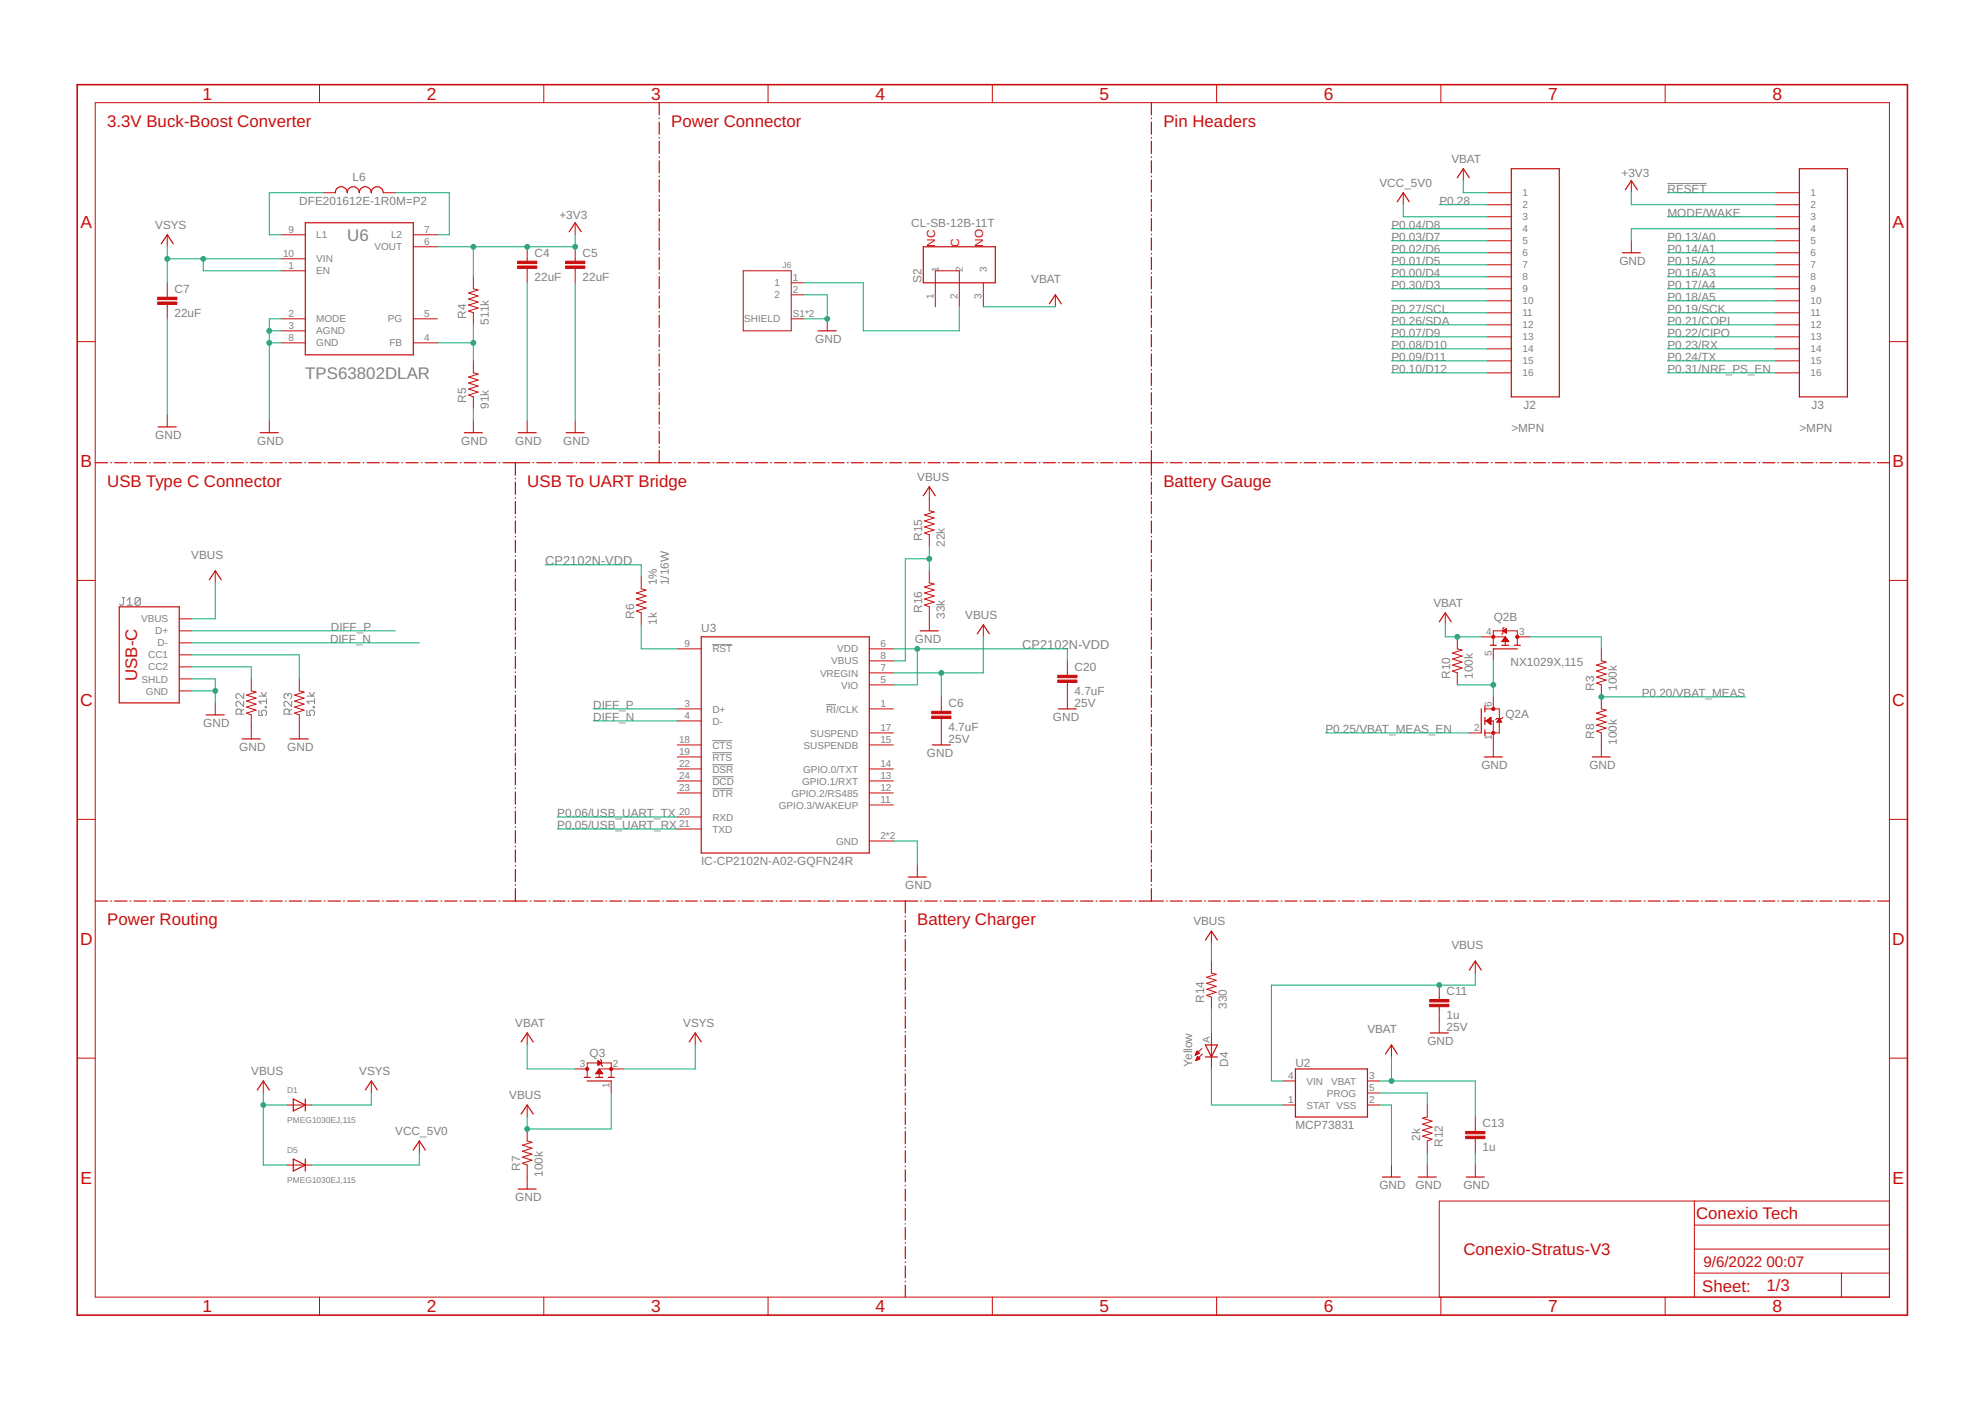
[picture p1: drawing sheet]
<svg xmlns="http://www.w3.org/2000/svg" width="210mm" height="148mm" viewBox="0 0 210 148" stroke-linecap="round" stroke-linejoin="round" font-family="sans-serif">
<g fill="none" stroke="#808080" stroke-width=".11">
<path d="M176.4 19.4h4.2M12.9 63.2h.3M13.1 63.2v.7l-.2 .1h-.1l-.1-.1M13.5 64h.5M13.5 63.5l.2-.3v.8M14.8 63.3v.6l-.1 .1h-.3l-.1-.1M14.8 63.3l-.1-.1h-.3l-.1 .1v.6M14.8 63.3l-.5 .6M25.5 75.5v-.4l-.1-.1h-.3l-.1 .1v.4h.8M25.8 74.2v.5l-.6-.5-.2 .1v.3l.1 .1M25.8 73.3v.6l-.6-.6h-.1l-.1 .2v.3l.1 .1M25.8 75l-.3 .2"/>
<path d="M27.4 75.1v.6h.4l-.2-.3v-.2l.2-.1h.3l.1 .1v.3l-.1 .2M27.4 73.6h.8M27.6 73.2l.3 .4 .3-.4M28.1 74.7h.1v.1h-.1zM28.2 73.9v.5M28.2 74.2h-.8l.2 .2M30.5 73.5l-.2-.2h-.1l-.1 .2v.3l.1 .1M30.5 73.5l.1-.2h.1l.2 .2v.3l-.2 .1M30.5 73.5v.1M30.6 75.5v-.4l-.1-.1h-.3l-.1 .1v.4h.8M30.9 74.2v.5l-.6-.5-.2 .1v.3l.1 .1M30.9 75l-.3 .2"/>
<path d="M32.5 75.1v.6h.4l-.2-.3v-.2l.2-.1h.2l.2 .1v.3l-.2 .2M32.5 73.6h.8M32.7 73.2l.3 .4 .3-.4M33.1 74.7h.2v.1h-.2zM33.3 74.2h-.8l.2 .2M33.3 73.9v.5M75.4 78.3h2.1M75.4 68.2h2.1M75.4 79.6h2M87.4 74.5h1.1M75.4 82.1h2.2M75.4 80.9h2.2"/>
<path d="M75.4 83.4h2.1"/>
</g>
<g fill="none" stroke="#c90d0c" stroke-width=".13">
<path d="M69.7 10.9v1.2M69.7 12.5v.1M69.7 12.9v1.3M69.7 14.5v.1M69.7 14.9v1.3M69.7 16.6v.1M69.7 17v1.3M69.7 18.6v.1M69.7 19v1.3M121.8 10.9v1.2M121.8 12.5v.1M121.8 12.9v1.3"/>
<path d="M121.8 14.5v.1M121.8 14.9v1.3M121.8 16.6v.1M121.8 17v1.3M121.8 18.6v.1M121.8 19v1.3M154.2 18.8l.6-1 .6 1M159.9 17.8h5.1v24.2h-5.1zM190.4 17.8h5.1v24.2h-5.1zM17.1 25.8l.6-1 .6 1M32.3 23.6h11.4v13.9h-11.4zM35.5 20.4a.63 .63 0 0 1 .6-.7 .63 .63 0 0 1 .6 .7 .63 .63 0 0 1 .7-.7 .63 .63 0 0 1 .6 .7 .63 .63 0 0 1 .7-.7 .63 .63 0 0 1 .6 .7 .63 .63 0 0 1 .6-.7 .63 .63 0 0 1 .7 .7"/>
<path d="M60.2 24.5l.7-.9 .6 .9M69.7 20.7h.1M69.7 21.1v1.3M69.7 22.7v.1M69.7 23.1v1.3M69.7 24.8h.1M69.7 25.2v1.3M69.7 26.8v.1M69.7 27.2v1.3M69.7 28.9h.1M69.7 29.3v1.2M69.7 30.9v.1"/>
<path d="M69.7 31.3v1.3M69.7 32.9v.1M69.7 33.3v1.3M69.7 35v.1M69.7 35.4v1.3M69.7 37v.1M69.7 37.4v1.3M69.7 39.1h.1M69.7 39.5v1.3M86.6 35h1.9M97.7 26.1h7.6v3.8h-7.6zM111 32.1l.7-.9 .6 .9"/>
<path d="M121.8 20.7h.1M121.8 21.1v1.3M121.8 22.7v.1M121.8 23.1v1.3M121.8 24.8h.1M121.8 25.2v1.3M121.8 26.8v.1M121.8 27.2v1.3M121.8 28.9h.1M121.8 29.3v1.2M121.8 30.9v.1M121.8 31.3v1.3"/>
<path d="M121.8 32.9v.1M121.8 33.3v1.3M121.8 35v.1M121.8 35.4v1.3M121.8 37v.1M121.8 37.4v1.3M121.8 39.1h.1M121.8 39.5v1.3M147.8 21.3l.7-.9 .6 .9M171.6 26.7h1.9M172 20.1l.6-1 .6 1M10.1 48.9h1.3"/>
<path d="M11.7 48.9h.1M12.1 48.9h1.3M13.8 48.9h.1M14.2 48.9h1.3M15.8 48.9h.1M16.2 48.9h1.3M16.7 45.1h1.9M17.9 48.9h.1M18.3 48.9h1.3M19.9 48.9h.1M20.3 48.9h1.4M22 48.9h.1"/>
<path d="M22.4 48.9h1.3M24 48.9h.1M24.4 48.9h1.4M26.1 48.9h.1M26.5 48.9h1.3M27.5 45.8h1.9M28.2 48.9h.1M28.6 48.9h1.3M30.2 48.9h.1M30.6 48.9h1.3M32.3 48.9h.1M32.7 48.9h1.3"/>
<path d="M34.3 48.9h.1M34.7 48.9h1.3M36.4 48.9h.1M36.8 48.9h1.3M38.4 48.9h.1M38.8 48.9h1.3M40.5 48.9h.1M40.9 48.9h1.3M42.5 48.9h.1M42.9 48.9h1.3M44.6 48.9h.1M45 48.9h1.3"/>
<path d="M46.7 48.9h.1M47.1 48.9h1.2M48.7 48.9h.1M49.1 48.9h1.3M49.1 45.8h1.9M50.8 48.9h.1M51.2 48.9h1.3M52.8 48.9h.1M53.2 48.9h2.8M54.5 48.9v1.3M54.5 50.6v.1M54.5 51v1.3"/>
<path d="M54.5 52.6v.1M54.5 53v1.3M54.5 54.7h.1M54.5 55.1v1.3M54.5 56.7v.1M54.5 57.1v1.3M54.5 58.8h.1M54.5 59.2v1.3M54.8 45.8h1.9M56.4 48.9h.1M56.8 48.9h1.5M58.7 48.9h.1"/>
<path d="M59.1 48.9h1.5M59.9 45.8h1.9M61 48.9h.1M61.4 48.9h1.5M63.2 48.9h.1M63.6 48.9h1.6M65.5 48.9h.1M65.9 48.9h1.6M67.8 48.9h.1M68.2 48.9h2.8M69.7 41.1v.1M69.7 41.5v1.3"/>
<path d="M69.7 43.2h.1M69.7 43.6v1.3M69.7 45.2v.1M69.7 45.6v1.3M69.7 47.2v.1M69.7 47.6v1.3M71.4 48.9h.1M71.8 48.9h1.3M73.4 48.9h.1M73.8 48.9h1.3M75.4 48.9h.1M75.8 48.9h1.3"/>
<path d="M77.5 48.9h.1M77.9 48.9h1.3M79.5 48.9h.1M79.9 48.9h1.3M81.5 48.9h.1M81.9 48.9h1.3M83.6 48.9h.1M84 48.9h1.3M85.6 48.9h.1M86 48.9h1.3M87.6 48.9h.1M88 48.9h1.3"/>
<path d="M89.7 48.9h.1M90.1 48.9h1.2M91.7 48.9h.1M92.1 48.9h1.3M93.7 48.9h.1M94.1 48.9h1.3M95.8 48.9h.1M96.2 48.9h1.2M97.7 52.4l.6-.9 .7 .9M97.8 48.9h.1M98.2 48.9h1.3M99.8 48.9h.1"/>
<path d="M100.2 48.9h1.3M101.8 48.9h.1M102.3 48.9h1.2M103.9 48.9h.1M104.3 48.9h1.3M105.9 48.9h.1M106.3 48.9h1.3M107.9 48.9h.1M108.4 48.9h1.2M110 48.9h.1M110.4 48.9h1.3M112 48.9h.1"/>
<path d="M112.4 48.9h1.3M114 48.9h.1M114.4 48.9h1.3M116.1 48.9h.1M116.5 48.9h1.3M118.1 48.9h.1M118.5 48.9h1.3M120.1 48.9h.1M120.5 48.9h2.6M121.8 41.1v.1M121.8 41.5v1.3M121.8 43.2h.1"/>
<path d="M121.8 43.6v1.3M121.8 45.2v.1M121.8 45.6v1.3M121.8 47.2v.1M121.8 47.6v2.6M121.8 50.6v.1M121.8 51v1.3M121.8 52.6v.1M121.8 53v1.3M121.8 54.7h.1M121.8 55.1v1.3M121.8 56.7v.1"/>
<path d="M121.8 57.1v1.3M121.8 58.8h.1M121.8 59.2v1.3M123.4 48.9h.1M123.8 48.9h1.3M125.5 48.9h.1M125.9 48.9h1.2M127.5 48.9h.1M127.9 48.9h1.2M129.5 48.9h.1M129.9 48.9h1.3M131.5 48.9h.1"/>
<path d="M131.9 48.9h1.3M133.5 48.9h.1M133.9 48.9h1.3M135.6 48.9h.1M136 48.9h1.2M137.6 48.9h.1M138 48.9h1.3M139.6 48.9h.1M140 48.9h1.3M141.6 48.9h.1M142 48.9h1.3M143.6 48.9h.1"/>
<path d="M144 48.9h1.3M145.7 48.9h.1M146.1 48.9h1.2M147.7 48.9h.1M148.1 48.9h1.3M149.7 48.9h.1M150.1 48.9h1.3M151.7 48.9h.1M152.1 48.9h1.3M153.8 48.9h.1M154.2 48.9h1.2M155.8 48.9h.1"/>
<path d="M156.2 48.9h1.2M157.8 48.9h.1M158.2 48.9h1.3M159.8 48.9h.1M160.2 48.9h1.3M161.8 48.9h.1M162.2 48.9h1.3M163.9 48.9h.1M164.3 48.9h1.2M165.9 48.9h.1M166.3 48.9h1.3M167.9 48.9h.1"/>
<path d="M168.3 48.9h1.3M169.9 48.9h.1M170.3 48.9h1.3M171.9 48.9h.1M172.3 48.9h1.3M174 48.9h.1M174.4 48.9h1.2M176 48.9h.1M176.4 48.9h1.3M178 48.9h.1M178.4 48.9h1.3M180 48.9h.1"/>
<path d="M180.4 48.9h1.3M182.1 48.9h.1M182.5 48.9h1.2M184.1 48.9h.1M184.5 48.9h1.2M186.1 48.9h.1M186.5 48.9h1.3M188.1 48.9h.1M188.5 48.9h1.3M190.1 48.9h.1M190.5 48.9h1.3M192.2 48.9h.1"/>
<path d="M192.6 48.9h1.2M194.2 48.9h.1M194.6 48.9h1.3M196.2 48.9h.1M196.6 48.9h1.3M198.2 48.9h.1M198.6 48.9h1.3M12.6 64.2h6.4v10.1h-6.4zM21.8 75.6h1.9M22.1 61.3l.7-.9 .6 .9M25.6 78.1h1.9M30.7 78.1h1.9"/>
<path d="M54.5 60.8v.1M54.5 61.2v1.3M54.5 62.9h.1M54.5 63.3v1.3M54.5 64.9v.1M54.5 65.3v1.3M54.5 67h.1M54.5 67.4v1.3M54.5 69v.1M54.5 69.4v1.3M54.5 71.1h.1M54.5 71.5v1.3"/>
<path d="M54.5 73.1v.1M54.5 73.5v1.3M54.5 75.2h.1M54.5 75.6v1.3M54.5 77.2v.1M54.5 77.6v1.3M54.5 79.2v.1M54.5 79.7v1.3M74.2 67.4h17.8v22.8h-17.8zM97.4 66.7h1.9M98.6 78.8h1.9M103.4 67l.6-.9 .7 .9"/>
<path d="M112 75h1.9M121.8 60.8v.1M121.8 61.2v1.3M121.8 62.9h.1M121.8 63.3v1.3M121.8 64.9v.1M121.8 65.3v1.3M121.8 67h.1M121.8 67.4v1.3M121.8 69v.1M121.8 69.4v1.3M121.8 71.1h.1"/>
<path d="M121.8 71.5v1.3M121.8 73.1v.1M121.8 73.5v1.3M121.8 75.2h.1M121.8 75.6v1.3M121.8 77.2v.1M121.8 77.6v1.3M121.8 79.2v.1M121.8 79.7v1.3M152.3 65.8l.6-1 .6 1M156.7 75v2.5M157.1 74.7v.6"/>
<path d="M157.1 75.9v.7M157.1 77.2v.6M157.7 68.2h.6M158 68.6h2.5M158.9 68.2h.7M160.2 68.2h.6M10.1 95.3h1.3M11.7 95.3h.1M12.1 95.3h1.3M13.8 95.3h.1M14.2 95.3h1.3M15.8 95.3h.1"/>
<path d="M16.2 95.3h1.3M17.9 95.3h.1M18.3 95.3h1.3M19.9 95.3h.1M20.3 95.3h1.4M22 95.3h.1M22.4 95.3h1.3M24 95.3h.1M24.4 95.3h1.4M26.1 95.3h.1M26.5 95.3h1.3M28.2 95.3h.1"/>
<path d="M28.6 95.3h1.3M30.2 95.3h.1M30.6 95.3h1.3M32.3 95.3h.1M32.7 95.3h1.3M34.3 95.3h.1M34.7 95.3h1.3M36.4 95.3h.1M36.8 95.3h1.3M38.4 95.3h.1M38.8 95.3h1.3M40.5 95.3h.1"/>
<path d="M40.9 95.3h1.3M42.5 95.3h.1M42.9 95.3h1.3M44.6 95.3h.1M45 95.3h1.3M46.7 95.3h.1M47.1 95.3h1.2M48.7 95.3h.1M49.1 95.3h1.3M50.8 95.3h.1M51.2 95.3h1.3M52.8 95.3h.1"/>
<path d="M53.2 95.3h2.6M54.5 81.3v.1M54.5 81.7v1.3M54.5 83.4h.1M54.5 83.8v1.2M54.5 85.4h.1M54.5 85.8v1.3M54.5 87.4v.1M54.5 87.8v1.4M54.5 89.5v.1M54.5 89.9v1.3M54.5 91.5v.1"/>
<path d="M54.5 91.9v1.3M54.5 93.6h.1M54.5 94v1.3M56.1 95.3h.1M56.5 95.3h1.3M58.1 95.3h.1M58.5 95.3h1.3M60.1 95.3h.1M60.5 95.3h1.3M62.1 95.3h.1M62.5 95.3h1.3M64.1 95.3h.1"/>
<path d="M64.5 95.3h1.3M66.1 95.3h.1M66.5 95.3h1.3M68.1 95.3h.1M68.5 95.3h1.3M70.1 95.3h.1M70.5 95.3h1.3M72.1 95.3h.1M72.5 95.3h1.3M74.1 95.3h.1M74.5 95.3h1.3M76.1 95.3h.1"/>
<path d="M76.5 95.3h1.3M78.1 95.3h.1M78.5 95.3h1.3M80.1 95.3h.1M80.5 95.3h1.3M82.1 95.3h.1M82.5 95.3h1.3M84.1 95.3h.1M84.5 95.3h1.3M86.1 95.3h.1M86.5 95.3h1.3M88.1 95.3h.1"/>
<path d="M88.5 95.3h1.3M90.1 95.3h.1M90.5 95.3h1.3M92.1 95.3h.1M92.5 95.3h1.3M94.1 95.3h.1M94.5 95.3h2.6M95.8 95.3v1.3M95.8 96.9v.1M95.8 97.3v1.3M95.8 98.9v.1M95.8 99.4v1.2"/>
<path d="M96.1 92.8h1.9M97.4 95.3h.1M97.8 95.3h1.3M99.5 95.3h.1M99.9 95.3h1.3M101.6 95.3h.1M102 95.3h1.3M103.6 95.3h.1M104 95.3h1.3M105.7 95.3h.1M106.1 95.3h1.3M107.7 95.3h.1"/>
<path d="M108.1 95.3h1.4M109.8 95.3h.1M110.2 95.3h1.3M111.8 95.3h.1M112.3 95.3h1.3M113.9 95.3h.1M114.3 95.3h1.3M116 95.3h.1M116.4 95.3h1.3M118 95.3h.1M118.4 95.3h1.3M120.1 95.3h.1"/>
<path d="M120.5 95.3h2.6M121.8 81.3v.1M121.8 81.7v1.3M121.8 83.4h.1M121.8 83.8v1.2M121.8 85.4h.1M121.8 85.8v1.3M121.8 87.4v.1M121.8 87.8v1.4M121.8 89.5v.1M121.8 89.9v1.3M121.8 91.5v.1"/>
<path d="M121.8 91.9v1.3M121.8 93.6h.1M121.8 94v1.3M123.4 95.3h.1M123.8 95.3h1.3M125.5 95.3h.1M125.9 95.3h1.2M127.5 95.3h.1M127.5 99.4l.7-.9 .6 .9M127.9 95.3h1.2M129.5 95.3h.1M129.9 95.3h1.3"/>
<path d="M131.5 95.3h.1M131.9 95.3h1.3M133.5 95.3h.1M133.9 95.3h1.3M135.6 95.3h.1M136 95.3h1.2M137.6 95.3h.1M138 95.3h1.3M139.6 95.3h.1M140 95.3h1.3M141.6 95.3h.1M142 95.3h1.3"/>
<path d="M143.6 95.3h.1M144 95.3h1.3M145.7 95.3h.1M146.1 95.3h1.2M147.7 95.3h.1M148.1 95.3h1.3M149.7 95.3h.1M150.1 95.3h1.3M151.7 95.3h.1M152.1 95.3h1.3M153.8 95.3h.1M154.2 95.3h1.2"/>
<path d="M155.8 95.3h.1M156.2 95.3h1.2M157 80.1h1.9M157.8 95.3h.1M158.2 95.3h1.3M159.8 95.3h.1M160.2 95.3h1.3M161.8 95.3h.1M162.2 95.3h1.3M163.9 95.3h.1M164.3 95.3h1.2M165.9 95.3h.1"/>
<path d="M166.3 95.3h1.3M167.9 95.3h.1M168.3 95.3h1.3M168.5 80.1h1.9M169.9 95.3h.1M170.3 95.3h1.3M171.9 95.3h.1M172.3 95.3h1.3M174 95.3h.1M174.4 95.3h1.2M176 95.3h.1M176.4 95.3h1.3"/>
<path d="M178 95.3h.1M178.4 95.3h1.3M180 95.3h.1M180.4 95.3h1.3M182.1 95.3h.1M182.5 95.3h1.2M184.1 95.3h.1M184.5 95.3h1.2M186.1 95.3h.1M186.5 95.3h1.3M188.1 95.3h.1M188.5 95.3h1.3"/>
<path d="M190.1 95.3h.1M190.5 95.3h1.3M192.2 95.3h.1M192.6 95.3h1.2M194.2 95.3h.1M194.6 95.3h1.3M196.2 95.3h.1M196.6 95.3h1.3M198.2 95.3h.1M198.6 95.3h1.3M27.2 115.3l.7-1 .6 1M31 116.2l1.3 .7-1.3 .6z"/>
<path d="M32.3 116.2v1.3M38.7 115.3l.6-1 .6 1M55.1 110.2l.7-1 .6 1M55.1 117.8l.7-.9 .6 .9M61.8 113.9h.6M62.1 114.3h2.6M63 113.9h.8M64.3 113.9h.7M72.9 110.2l.7-1 .6 1M95.8 101h.1M95.8 101.4v1.3M95.8 103v.1"/>
<path d="M95.8 103.4v1.3M95.8 105v.1M95.8 105.4v1.3M95.8 107.1h.1M95.8 107.5v1.3M95.8 109.1v.1M95.8 109.5v1.3M95.8 111.1v.1M95.8 111.5v1.3M95.8 113.2h.1M95.8 113.6v1.3M95.8 115.2v.1"/>
<path d="M95.8 115.6v1.3M95.8 117.2v.1M95.8 117.6v1.3M95.8 119.3h.1M95.8 119.7v1.2M127.5 110.5h1.3l-.6 1.3zM127.5 111.8h1.3M137.1 113.1h7.6v5h-7.6zM146.6 111.5l.6-1 .6 1M151.3 109.2h1.9M155.4 102.6l.7-1 .6 1M31 122.6l1.3 .6-1.3 .6z"/>
<path d="M32.3 122.6v1.2M43.7 121.6l.7-.9 .6 .9M54.8 125.8h1.9M95.8 121.3h.1M95.8 121.7v1.3M95.8 123.3v.1M95.8 123.7v1.3M95.8 125.3v.1M95.8 125.8v1.2M95.8 127.4h.1M95.8 127.8v1.3M95.8 129.4v.1"/>
<path d="M95.8 129.8v1.3M95.8 131.4v.1M95.8 131.8v1.3M95.8 133.5h.1M95.8 133.9v1.2M95.8 135.5v.1M95.8 135.9v1.3M146.3 124.5h1.8M150.1 124.5h1.9M155.1 124.5h1.9"/>
</g>
<g fill="none" stroke="#c90d0c" stroke-width=".11">
<path d="M10.1 10.9h189.8v126.3h-189.8zM33.8 9v1.9M57.5 9v1.9M81.3 9v1.9M105 9v1.9M128.7 9v1.9M152.4 9v1.9M154.8 17.8v1.3M172.6 19.1v1.3M176.2 9v1.9M8.2 36.1h1.9M17.7 24.8v1.3"/>
<path d="M17.7 29.9v1.5M17.7 32.2v1.5M29.8 28.6h2.5M29.8 35h2.5M29.8 33.7h2.5M29.8 27.4h2.5M29.8 36.3h2.5M29.8 24.8h2.5M34.2 20.4h1.3M40.6 20.4h1.2M43.7 33.7h2.6M43.7 36.3h2.6"/>
<path d="M43.7 24.8h2.6M43.7 26.1h2.6M50.1 29.3v1.2l.5 .2-1 .3 1 .3-1 .3 1 .3-1 .4 1 .3-1 .3 .5 .2v1.3M50.1 38.2v1.2l.5 .2-1 .3 1 .3-1 .3 1 .3-1 .3 1 .4-1 .3 .5 .2v1.2M55.8 26.1v1.5M55.8 28.4v1.5M60.9 23.6v1.2M60.9 26.1v1.5M60.9 28.4v1.5M78.6 28.6h5.1v6.4h-5.1zM83.7 29.9h1.3M83.7 31.2h1.3"/>
<path d="M83.7 33.7h1.3M87.5 33.7v1.3M99 32.4v-3.8h2.5v3.8M104 29.9v2.5M111.7 31.2v1.2M148.5 20.4v1.3M157.4 20.4h2.5M157.4 21.7h2.5M157.4 22.9h2.5M157.4 24.2h2.5M157.4 25.5h2.5M157.4 26.7h2.5"/>
<path d="M157.4 28h2.5M157.4 29.3h2.5M157.4 30.5h2.5M157.4 31.8h2.5M157.4 33.1h2.5M157.4 34.4h2.5M157.4 35.6h2.5M157.4 36.9h2.5M157.4 38.2h2.5M157.4 39.4h2.5M172.6 25.5v1.2M187.8 20.4h2.6"/>
<path d="M187.8 21.7h2.6M187.8 22.9h2.6M187.8 24.2h2.6M187.8 25.5h2.6M187.8 26.7h2.6M187.8 28h2.6M187.8 29.3h2.6M187.8 30.5h2.6M187.8 31.8h2.6M187.8 33.1h2.6M187.8 34.4h2.6M187.8 35.6h2.6"/>
<path d="M187.8 36.9h2.6M187.8 38.2h2.6M187.8 39.4h2.6M199.9 36.1h1.9M17.7 43.9v1.2M28.5 44.5v1.3M50.1 44.5v1.3M55.8 44.5v1.3M60.9 44.5v1.3M98.3 51.5v2.5l.5 .1-1 .4 1 .3-1 .3 1 .3-1 .3 1 .3-1 .4 .5 .2v1.2M8.2 61.4h1.9M19 66.7h1.2"/>
<path d="M19 73.1h1.2M19 65.4h1.2M19 69.3h1.2M19 68h1.2M19 70.5h1.2M19 71.8h1.2M22.8 60.4v1.2M22.8 74.3v1.3M26.6 71.8v1.3l.5 .1-1 .3 1 .3-1 .3 1 .4-1 .3 1 .3-1 .3 .5 .2v2.5M31.7 71.8v1.3l.5 .1-1 .3 1 .3-1 .3 1 .4-1 .3 1 .3-1 .3 .5 .2v2.5M67.8 61v1.3l.5 .1-1 .3 1 .3-1 .4 1 .3-1 .3 1 .3-1 .3 .5 .2v1.3M71.6 76.2h2.6"/>
<path d="M71.6 75h2.6M71.6 78.8h2.6M71.6 68.6h2.6M92 77.5h2.5M92 75h2.5M92 78.8h2.5M92 69.9h2.5M92 71.2h2.5M92 68.6h2.5M92 72.4h2.5M98.3 60.4v1.2l.5 .2-1 .3 1 .3-1 .3 1 .3-1 .4 1 .3-1 .3 .5 .2v2.5M99.6 73.7v1.5"/>
<path d="M99.6 76v2.8M104 66.1v1.3M112.9 69.9v1.5M112.9 72.2v2.8M152.9 64.8v1.3M154.2 67.4v1.2l.5 .1-1 .4 1 .3-1 .3 1 .3-1 .3 1 .4-1 .3 .5 .2v1.2M155.4 77.5h1.3M156.7 67.4h2.6M157.1 76.2h.9v3.9M157.1 75h1.5v2.5h-1.5M157.3 76.3h.4M157.3 76.2h.4"/>
<path d="M157.4 76.3h.3M157.4 76.1h.3M157.4 76.4h.3M157.5 76.1h.2M157.5 76.5h.2M157.6 76h.1M157.6 76.5h.1M157.6 75.9h.1M157.7 76.6h.1M157.7 75.9h.1M157.7 75.9l-.5 .3 .5 .4M157.7 75.9v.7"/>
<path d="M158 68.2v-1.5h2.5v1.5M158 68.6v1.3M158 73.7v1.3M158.4 76.3h.5M158.5 76.3h.3M158.5 76.2h.3M158.5 76.2h.2M158.5 76.1h.2M158.6 76.1h.1M158.6 76l.3 .4h-.5zM158.6 76h.1M158.9 67.8h.7"/>
<path d="M159 67.7h.6M159 75.9l-.1 .1h-.5l-.2 .1M159 66.7l.4-.2v.5zM159 67.7h.5M159 67.6h.5M159.1 66.8h.3M159.1 66.7h.3M159.1 67.6h.3M159.1 66.3l-.1 .2v.5l-.1 .1M159.2 66.6h.2M159.2 67.5h.2M159.2 67.5h.1"/>
<path d="M159.2 66.8h.2M159.2 67.4h.1M159.3 67.4v.8M159.3 67.4l.3 .5h-.7zM159.3 66.9h.1M159.3 66.5h.1M159.4 66.5h.1M160.5 67.4h1.3M169.4 68.6v1.3l.5 .1-1 .3 1 .4-1 .3 1 .3-1 .3 1 .3-1 .3 .5 .2v2.6l.5 .1-1 .3 1 .3-1 .4 1 .3-1 .3 1 .3-1 .3 .5 .2v2.6M199.9 61.4h1.9M8.2 86.7h1.9M71.6 82.6h2.6"/>
<path d="M71.6 81.3h2.6M71.6 86.4h2.6M71.6 83.9h2.6M71.6 80.1h2.6M71.6 87.7h2.6M92 82.6h2.5M92 81.3h2.5M92 83.9h2.5M92 85.1h2.5M92 88.9h2.5M97 91.5v1.3M128.2 98.5v1.2"/>
<path d="M199.9 86.7h1.9M8.2 111.9h1.9M27.9 114.3v1.3M30.4 116.9h2.5M39.3 114.3v1.3M55.8 109.2v1.3M55.8 116.9v1.2M55.8 119.4v1.3l.5 .1-1 .3 1 .3-1 .4 1 .3-1 .3 1 .3-1 .3 .5 .2v2.6M60.9 113.1h1.2M62.1 113.9v-1.5h2.6v1.5M63.1 113.5h.6M63.1 113.4h.6"/>
<path d="M63.2 113.4h.4M63.2 113.3h.4M63.3 112.2l.3 .2-.3 .3zM63.3 112.6h.1M63.3 112.6h.2M63.3 112.5h.2M63.3 112.5h.3M63.3 112.4h.3M63.3 112.3h.2M63.3 112.2h.1M63.3 113.2h.2M63.4 113.1h.1"/>
<path d="M63.4 113.1v.8M63.4 113.1h2.5M63.4 113.1l.4 .5h-.8zM63.5 112l.1 .2v.5l.2 .1M64.7 114.3v1.3M73.6 109.2v1.3M126.4 111.6h.1M126.5 111.5h.1M126.5 111.5h.2M126.5 111.4h.3M126.5 112.2h.1M126.5 111.4h.4"/>
<path d="M126.5 112.1h.1M126.6 111.4h.3M126.6 111.3h.2M126.6 112.1h.1M126.6 111.3h.1M126.6 112h.2M126.6 112h.3M126.6 111.2h.1M126.6 111.9h.3M126.6 111.8h.2M126.7 111.8h.1M126.7 111.7l.3 .3-.5 .2z"/>
<path d="M126.9 111.4l-.3-.3-.2 .5M126.9 111.4l-.5 .2M127.1 110.9l-.7 .7M127.2 111.5l-.7 .7M128.2 101.6v1.3l.5 .1-1 .4 1 .3-1 .3 1 .3-1 .3 1 .3-1 .4 .5 .2v1.2M128.2 109.2v3.9M135.8 114.3h1.3M135.8 116.9h1.3M144.7 114.3h1.2M144.7 116.9h1.2M144.7 115.6h1.2M147.2 110.5v1.3"/>
<path d="M151 116.9v1.2l-.5 .2 1 .3-1 .3 1 .3-1 .3 1 .3-1 .4 1 .3-.5 .2v1.2M152.3 104.2v1.5M152.3 106.5v2.7M156.1 101.6v1.3M156.1 118.1v1.6M199.9 111.9h1.9M30.4 123.2h2.5M33.8 137.2v1.9M44.4 120.7v1.2M57.5 137.2v1.9M81.3 137.2v1.9M105 137.2v1.9"/>
<path d="M128.7 137.2v1.9M147.2 123.2v1.3M151 123.2v1.3M152.4 137.2v1.9M156.1 120.4v1.5M156.1 123.2v1.3M176.2 137.2v1.9M179.3 134.6h20.6M179.3 127v10.2M179.3 132.1h20.6M179.3 129.6h20.6M194.8 134.6v2.6"/>
<path d="M199.9 127h-47.6v10.2"/>
</g>
<g fill="#c90d0c" stroke="#c90d0c" stroke-width=".11">
<circle cx="64.7" cy="113.1" r=".17"/>
<circle cx="62.1" cy="113.1" r=".17"/>
<circle cx="158" cy="77.5" r=".17"/>
<circle cx="158" cy="75" r=".17"/>
<circle cx="158" cy="67.4" r=".17"/>
<circle cx="160.5" cy="67.4" r=".17"/>
</g>
<g fill="#c90d0c" stroke="#c90d0c" stroke-width=".11">
<path d="M54.8 28.1h2v.3h-2z"/>
<path d="M54.8 27.6h2v.3h-2z"/>
<path d="M59.8 28.1h2.1v.3h-2.1z"/>
<path d="M59.8 27.6h2.1v.3h-2.1z"/>
<path d="M16.7 31.9h2v.3h-2z"/>
<path d="M16.7 31.4h2v.3h-2z"/>
<path d="M151.3 106.2h2v.3h-2z"/>
<path d="M151.3 105.7h2v.3h-2z"/>
<path d="M155.1 120.2h2v.2h-2z"/>
<path d="M155.1 119.7h2v.2h-2z"/>
<path d="M98.6 75.7h2v.3h-2z"/>
<path d="M98.6 75.2h2v.3h-2z"/>
<path d="M111.9 71.9h2v.3h-2z"/>
<path d="M111.9 71.4h2v.3h-2z"/>
</g>
<path d="M8.2 9h193.6v130.1h-193.6z" fill="none" stroke="#c90d0c" stroke-width=".17"/>
<g fill="none" stroke="#0dab76" stroke-width=".11">
<path d="M154.8 19.1v1.3h2.6M17.7 26.1v3.8M17.7 33.7v10.2M17.7 27.4h12.1M21.5 27.4v1.2h8.3M28.5 35h1.3M28.5 36.3h1.3M29.8 33.7h-1.3v10.8M34.2 20.4h-5.7v4.4h1.3M41.8 20.4h5.7v4.4h-1.2M46.3 36.3h3.8M50.1 26.1v3.2"/>
<path d="M50.1 34.4v3.8M55.8 29.9v14.6M60.9 24.8v1.3h-14.6M60.9 29.9v14.6M85 31.2h2.5v2.5h-2.5M85 29.9h6.3v5.1h10.2v-2.6M104 32.4h7.7M147.2 24.2h10.2M147.2 33.1h10.2M147.2 34.4h10.2M147.2 29.3h10.2M147.2 26.7h10.2"/>
<path d="M147.2 28h10.2M147.2 35.6h10.2M147.2 25.5h10.2M147.2 30.5h10.2M147.2 31.8h10.2M147.2 38.2h10.2M147.2 36.9h10.2M147.2 39.4h10.2M148.5 21.7v1.2h8.9M152.3 21.7h5.1M172.6 20.4v1.3h15.2M176.4 33.1h11.4"/>
<path d="M176.4 34.4h11.4M176.4 29.3h11.4M176.4 26.7h11.4M176.4 28h11.4M176.4 20.4h11.4M176.4 22.9h11.4M176.4 35.6h11.4M176.4 25.5h11.4M176.4 30.5h11.4M176.4 31.8h11.4M176.4 38.2h11.4M176.4 36.9h11.4"/>
<path d="M176.4 39.4h11.4M187.8 24.2h-15.2v1.3M50.1 43.2v1.3M57.7 59.7h10.1v1.3M98.3 59.1h-2.5v10.8h-1.3M98.3 57.8v2.6M20.2 73.1h2.6M20.2 71.8h2.6v2.5M20.2 68h24.2M20.2 66.7h21.6M20.2 69.3h11.5v2.5M20.2 70.5h6.4v1.3"/>
<path d="M22.8 61.6v3.8h-2.6M62.8 76.2h8.8M62.8 75h8.8M67.8 66.1v2.5h3.8M94.5 68.6h18.4v1.3M97 68.6v3.8h-2.5M99.6 71.2v2.5M104 67.4v3.8h-9.5M140.2 77.5h15.2M152.9 66.1v1.3h3.8M154.2 72.4h3.8M158 69.9v3.8"/>
<path d="M161.8 67.4h7.6v1.2M169.4 73.7h15.3M58.9 86.4h12.7M58.9 87.7h12.7M94.5 88.9h2.5v2.6M128.2 99.7v1.9M27.9 116.9h2.5M27.9 115.6v7.6h2.5M39.3 115.6v1.3h-6.4M55.8 110.5v2.6h5.1M64.7 115.6v3.8h-8.9v-1.3M73.6 110.5v2.6h-7.7"/>
<path d="M128.2 113.1v3.8h7.6M128.2 106.7v2.5M145.9 115.6h5.1v1.3M145.9 116.9h1.3v6.3M145.9 114.3h10.2v3.8M147.2 111.8v2.5M156.1 102.9v1.3h-21.6v10.1h1.3M44.4 121.9v1.3h-11.5M151 121.9v1.3M156.1 121.9v1.3"/>
</g>
<g fill="#0dab76" stroke="#0dab76" stroke-width=".11">
<circle cx="87.5" cy="33.7" r=".25"/>
<circle cx="28.5" cy="35" r=".25"/>
<circle cx="28.5" cy="36.3" r=".25"/>
<circle cx="22.8" cy="73.1" r=".25"/>
<circle cx="55.8" cy="26.1" r=".25"/>
<circle cx="60.9" cy="26.1" r=".25"/>
<circle cx="50.1" cy="26.1" r=".25"/>
<circle cx="55.8" cy="119.4" r=".25"/>
<circle cx="27.9" cy="116.9" r=".25"/>
<circle cx="152.3" cy="104.2" r=".25"/>
<circle cx="99.6" cy="71.2" r=".25"/>
<circle cx="154.2" cy="67.4" r=".25"/>
<circle cx="147.2" cy="114.3" r=".25"/>
<circle cx="21.5" cy="27.4" r=".25"/>
<circle cx="17.7" cy="27.4" r=".25"/>
<circle cx="169.4" cy="73.7" r=".25"/>
<circle cx="158" cy="72.4" r=".25"/>
<circle cx="50.1" cy="36.3" r=".25"/>
<circle cx="97" cy="68.6" r=".25"/>
<circle cx="98.3" cy="59.1" r=".25"/>
</g>
<g font-size="1.8" fill="#c90d0c">
<text x="21.4" y="10.6">1</text>
<text x="45.2" y="10.6">2</text>
<text x="68.9" y="10.6">3</text>
<text x="92.6" y="10.6">4</text>
<text x="116.3" y="10.6">5</text>
<text x="140.1" y="10.6">6</text>
<text x="163.8" y="10.6">7</text>
<text x="187.5" y="10.6">8</text>
<text x="11.3" y="13.4">3.3V Buck-Boost Converter</text>
<text x="71" y="13.4">Power Connector</text>
<text x="123.1" y="13.4">Pin Headers</text>
<text x="8.5" y="24.1">A</text>
<text x="200.2" y="24.1">A</text>
<text x="8.5" y="49.4">B</text>
<text x="11.3" y="51.5">USB Type C Connector</text>
<text x="55.8" y="51.5">USB To UART Bridge</text>
<text x="123.1" y="51.5">Battery Gauge</text>
<text x="200.2" y="49.4">B</text>
<text x="8.5" y="74.7">C</text>
<text x="14.5" y="72" transform="rotate(-90 14.5 72)">USB-C</text>
<text x="200.2" y="74.7">C</text>
<text x="8.5" y="99.9">D</text>
<text x="11.3" y="97.8">Power Routing</text>
<text x="97.1" y="97.8">Battery Charger</text>
<text x="200.2" y="99.9">D</text>
<text x="8.5" y="125.2">E</text>
<text x="200.2" y="125.2">E</text>
<text x="179.4" y="128.9">Conexio Tech</text>
<text x="154.8" y="132.7">Conexio-Stratus-V3</text>
<text x="180.1" y="136.6">Sheet:</text>
<text x="186.9" y="136.5">1/3</text>
<text x="21.4" y="138.8">1</text>
<text x="45.2" y="138.8">2</text>
<text x="68.9" y="138.8">3</text>
<text x="92.6" y="138.8">4</text>
<text x="116.3" y="138.8">5</text>
<text x="140.1" y="138.8">6</text>
<text x="163.8" y="138.8">7</text>
<text x="187.5" y="138.8">8</text>
</g>
<g font-size="1.8" fill="#808080">
<text x="36.7" y="25.5">U6</text>
<text x="32.3" y="40.1">TPS63802DLAR</text>
</g>
<g font-size="1.6" fill="#c90d0c">
<text x="180.2" y="134">9/6/2022</text>
<text x="186.9" y="134">00:07</text>
</g>
<g font-size="1.4" fill="#808080">
<text x="57.7" y="59.7">CP2102N-VDD</text>
<text x="108.2" y="68.6">CP2102N-VDD</text>
</g>
<g font-size="1.2" fill="#808080">
<text x="153.6" y="17.2">VBAT</text>
<text x="31.7" y="21.7">DFE201612E-1R0M=P2</text>
<text x="37.3" y="19.1">L6</text>
<text x="59.2" y="23.2">+3V3</text>
<text x="96.4" y="24">CL-SB-12B-11T</text>
<text x="145.9" y="19.7">VCC_5V0</text>
<text x="152.3" y="21.7">P0.28</text>
<text x="171.6" y="18.7">+3V3</text>
<text x="176.4" y="20.4">RESET</text>
<text x="176.4" y="22.9">MODE/WAKE</text>
<text x="16.4" y="24.2">VSYS</text>
<text x="56.5" y="29.7">22uF</text>
<text x="56.5" y="27.2">C4</text>
<text x="61.6" y="29.7">22uF</text>
<text x="61.6" y="27.2">C5</text>
<text x="97.5" y="29.9" transform="rotate(-90 97.5 29.9)">S2</text>
<text x="109.1" y="29.9">VBAT</text>
<text x="147.2" y="29.3">P0.00/D4</text>
<text x="147.2" y="26.7">P0.02/D6</text>
<text x="147.2" y="28">P0.01/D5</text>
<text x="147.2" y="25.5">P0.03/D7</text>
<text x="147.2" y="24.2">P0.04/D8</text>
<text x="171.3" y="28">GND</text>
<text x="176.4" y="25.5">P0.13/A0</text>
<text x="176.4" y="26.7">P0.14/A1</text>
<text x="176.4" y="28">P0.15/A2</text>
<text x="176.4" y="29.3">P0.16/A3</text>
<text x="18.5" y="33.5">22uF</text>
<text x="18.5" y="31">C7</text>
<text x="49.3" y="33.7" transform="rotate(-90 49.3 33.7)">R4</text>
<text x="51.7" y="34.3" transform="rotate(-90 51.7 34.3)">511k</text>
<text x="147.2" y="33.1">P0.27/SCL</text>
<text x="147.2" y="34.3">P0.26/SDA</text>
<text x="147.2" y="30.5">P0.30/D3</text>
<text x="147.2" y="35.6">P0.07/D9</text>
<text x="176.4" y="34.3">P0.21/COPI</text>
<text x="176.4" y="35.6">P0.22/CIPO</text>
<text x="176.4" y="33.1">P0.19/SCK</text>
<text x="176.4" y="30.5">P0.17/A4</text>
<text x="176.4" y="31.8">P0.18/A5</text>
<text x="86.3" y="36.3">GND</text>
<text x="147.2" y="36.9">P0.08/D10</text>
<text x="147.2" y="39.4">P0.10/D12</text>
<text x="147.2" y="38.2">P0.09/D11</text>
<text x="176.4" y="38.2">P0.24/TX</text>
<text x="176.4" y="36.9">P0.23/RX</text>
<text x="176.4" y="39.4">P0.31/NRF_PS_EN</text>
<text x="16.4" y="46.4">GND</text>
<text x="27.2" y="47">GND</text>
<text x="48.8" y="47">GND</text>
<text x="49.3" y="42.6" transform="rotate(-90 49.3 42.6)">R5</text>
<text x="51.7" y="43.2" transform="rotate(-90 51.7 43.2)">91k</text>
<text x="54.5" y="47">GND</text>
<text x="59.6" y="47">GND</text>
<text x="159.9" y="45.7">&gt;MPN</text>
<text x="161.2" y="43.2">J2</text>
<text x="190.4" y="45.7">&gt;MPN</text>
<text x="191.6" y="43.2">J3</text>
<text x="97.1" y="50.9">VBUS</text>
<text x="20.2" y="59.1">VBUS</text>
<text x="97.6" y="57.2" transform="rotate(-90 97.6 57.2)">R15</text>
<text x="100" y="57.8" transform="rotate(-90 100 57.8)">22k</text>
<text x="67.1" y="65.5" transform="rotate(-90 67.1 65.5)">R6</text>
<text x="69.5" y="61.9" transform="rotate(-90 69.5 61.9)">1%</text>
<text x="70.8" y="61.9" transform="rotate(-90 70.8 61.9)">1/16W</text>
<text x="97.6" y="64.8" transform="rotate(-90 97.6 64.8)">R16</text>
<text x="100" y="65.5" transform="rotate(-90 100 65.5)">33k</text>
<text x="102.1" y="65.5">VBUS</text>
<text x="151.6" y="64.2">VBAT</text>
<text x="158" y="65.7">Q2B</text>
<text x="34.9" y="68">DIFF_N</text>
<text x="35" y="66.7">DIFF_P</text>
<text x="69.5" y="66.1" transform="rotate(-90 69.5 66.1)">1k</text>
<text x="74.2" y="66.9">U3</text>
<text x="96.8" y="68">GND</text>
<text x="113.7" y="71">C20</text>
<text x="153.4" y="71.8" transform="rotate(-90 153.4 71.8)">R10</text>
<text x="155.8" y="71.8" transform="rotate(-90 155.8 71.8)">100k</text>
<text x="159.8" y="70.4">NX1029X,115</text>
<text x="21.5" y="76.9">GND</text>
<text x="62.8" y="76.2">DIFF_N</text>
<text x="62.8" y="75">DIFF_P</text>
<text x="100.4" y="77.3">4.7uF</text>
<text x="100.4" y="74.8">C6</text>
<text x="111.4" y="76.2">GND</text>
<text x="113.7" y="74.8">25V</text>
<text x="113.7" y="73.5">4.7uF</text>
<text x="140.2" y="77.5">P0.25/VBAT_MEAS_EN</text>
<text x="159.3" y="75.9">Q2A</text>
<text x="168.7" y="73.1" transform="rotate(-90 168.7 73.1)">R3</text>
<text x="171.1" y="73.1" transform="rotate(-90 171.1 73.1)">100k</text>
<text x="173.7" y="73.7">P0.20/VBAT_MEAS</text>
<text x="25.3" y="79.4">GND</text>
<text x="30.4" y="79.4">GND</text>
<text x="98.1" y="80.1">GND</text>
<text x="100.4" y="78.6">25V</text>
<text x="156.7" y="81.3">GND</text>
<text x="168.2" y="81.3">GND</text>
<text x="168.7" y="78.1" transform="rotate(-90 168.7 78.1)">R8</text>
<text x="171.1" y="78.8" transform="rotate(-90 171.1 78.8)">100k</text>
<text x="59" y="86.4">P0.06/USB_UART_TX</text>
<text x="59" y="87.7">P0.05/USB_UART_RX</text>
<text x="74.2" y="91.5">IC-CP2102N-A02-GQFN24R</text>
<text x="95.8" y="94">GND</text>
<text x="126.3" y="97.8">VBUS</text>
<text x="153.6" y="100.4">VBUS</text>
<text x="127.4" y="106.1" transform="rotate(-90 127.4 106.1)">R14</text>
<text x="129.8" y="106.7" transform="rotate(-90 129.8 106.7)">330</text>
<text x="153" y="107.8">1u</text>
<text x="153" y="105.3">C11</text>
<text x="26.6" y="113.7">VBUS</text>
<text x="38" y="113.7">VSYS</text>
<text x="54.5" y="108.6">VBAT</text>
<text x="62.4" y="111.8">Q3</text>
<text x="72.3" y="108.6">VSYS</text>
<text x="126.1" y="112.8" transform="rotate(-90 126.1 112.8)">Yellow</text>
<text x="129.9" y="112.8" transform="rotate(-90 129.9 112.8)">D4</text>
<text x="137" y="112.8">U2</text>
<text x="144.7" y="109.3">VBAT</text>
<text x="151" y="110.5">GND</text>
<text x="153" y="109.1">25V</text>
<text x="53.9" y="116.2">VBUS</text>
<text x="137" y="119.4">MCP73831</text>
<text x="156.9" y="119.2">C13</text>
<text x="41.8" y="120">VCC_5V0</text>
<text x="55" y="123.9" transform="rotate(-90 55 123.9)">R7</text>
<text x="57.4" y="124.5" transform="rotate(-90 57.4 124.5)">100k</text>
<text x="145.9" y="125.8">GND</text>
<text x="149.7" y="125.8">GND</text>
<text x="150.3" y="120.7" transform="rotate(-90 150.3 120.7)">2k</text>
<text x="152.7" y="121.3" transform="rotate(-90 152.7 121.3)">R12</text>
<text x="154.8" y="125.8">GND</text>
<text x="156.9" y="121.8">1u</text>
<text x="54.5" y="127">GND</text>
</g>
<g font-size="1.2" fill="#c90d0c">
<text x="99" y="26.1" transform="rotate(-90 99 26.1)">NC</text>
<text x="101.5" y="26.1" transform="rotate(-90 101.5 26.1)">C</text>
<text x="104" y="26.1" transform="rotate(-90 104 26.1)">NO</text>
</g>
<g font-size="1.1" fill="#808080">
<text x="161.1" y="20.8">1</text>
<text x="161.1" y="22">2</text>
<text x="161.1" y="23.3">3</text>
<text x="191.5" y="20.8">1</text>
<text x="191.5" y="22">2</text>
<text x="191.5" y="23.3">3</text>
<text x="29.9" y="27.2">10</text>
<text x="30.5" y="28.5">1</text>
<text x="30.5" y="24.6">9</text>
<text x="33.5" y="27.7">VIN</text>
<text x="33.5" y="29">EN</text>
<text x="33.5" y="25.2">L1</text>
<text x="39.6" y="26.5">VOUT</text>
<text x="41.4" y="25.2">L2</text>
<text x="44.9" y="24.6">7</text>
<text x="44.9" y="25.9">6</text>
<text x="83.9" y="29.7">1</text>
<text x="99.3" y="28.7" transform="rotate(-90 99.3 28.7)">1</text>
<text x="101.9" y="28.7" transform="rotate(-90 101.9 28.7)">2</text>
<text x="104.4" y="28.7" transform="rotate(-90 104.4 28.7)">3</text>
<text x="161.1" y="24.6">4</text>
<text x="161.1" y="25.8">5</text>
<text x="161.1" y="27.1">6</text>
<text x="161.1" y="28.4">7</text>
<text x="161.1" y="29.6">8</text>
<text x="191.5" y="24.6">4</text>
<text x="191.5" y="25.8">5</text>
<text x="191.5" y="27.1">6</text>
<text x="191.5" y="28.4">7</text>
<text x="191.5" y="29.6">8</text>
<text x="30.5" y="33.5">2</text>
<text x="30.5" y="34.8">3</text>
<text x="33.5" y="34.1">MODE</text>
<text x="33.5" y="35.4">AGND</text>
<text x="41" y="34.1">PG</text>
<text x="44.9" y="33.5">5</text>
<text x="78.7" y="34.1">SHIELD</text>
<text x="82" y="30.3">1</text>
<text x="82" y="31.6">2</text>
<text x="83.9" y="31">2</text>
<text x="83.9" y="33.5">S1*2</text>
<text x="98.8" y="31.7" transform="rotate(-90 98.8 31.7)">1</text>
<text x="101.3" y="31.7" transform="rotate(-90 101.3 31.7)">2</text>
<text x="103.9" y="31.7" transform="rotate(-90 103.9 31.7)">3</text>
<text x="161.1" y="30.9">9</text>
<text x="161.1" y="32.2">10</text>
<text x="161.1" y="33.5">11</text>
<text x="161.1" y="34.7">12</text>
<text x="161.1" y="36">13</text>
<text x="191.5" y="30.9">9</text>
<text x="191.5" y="32.2">10</text>
<text x="191.5" y="33.5">11</text>
<text x="191.5" y="34.7">12</text>
<text x="191.5" y="36">13</text>
<text x="30.5" y="36.1">8</text>
<text x="33.5" y="36.6">GND</text>
<text x="41.2" y="36.6">FB</text>
<text x="44.9" y="36.1">4</text>
<text x="161.1" y="37.3">14</text>
<text x="161.1" y="38.5">15</text>
<text x="161.1" y="39.8">16</text>
<text x="191.5" y="37.3">14</text>
<text x="191.5" y="38.5">15</text>
<text x="191.5" y="39.8">16</text>
<text x="14.9" y="65.8">VBUS</text>
<text x="15.7" y="69.6">CC1</text>
<text x="15.7" y="70.9">CC2</text>
<text x="16.4" y="67.1">D+</text>
<text x="16.7" y="68.4">D-</text>
<text x="72.4" y="68.4">9</text>
<text x="75.4" y="69">RST</text>
<text x="86.8" y="71.5">VREGIN</text>
<text x="87.9" y="70.3">VBUS</text>
<text x="88.6" y="69">VDD</text>
<text x="93.1" y="69.7">8</text>
<text x="93.1" y="71">7</text>
<text x="93.1" y="68.4">6</text>
<text x="157.2" y="67.2">4</text>
<text x="157.8" y="69.4" transform="rotate(-90 157.8 69.4)">5</text>
<text x="160.7" y="67.2">3</text>
<text x="15" y="72.2">SHLD</text>
<text x="15.4" y="73.4">GND</text>
<text x="72.4" y="74.8">3</text>
<text x="72.4" y="76.1">4</text>
<text x="75.4" y="75.4">D+</text>
<text x="75.4" y="76.6">D-</text>
<text x="85.7" y="77.9">SUSPEND</text>
<text x="87.4" y="75.4">RI/CLK</text>
<text x="89" y="72.8">VIO</text>
<text x="93.1" y="74.8">1</text>
<text x="93.1" y="72.3">5</text>
<text x="93.1" y="77.3">17</text>
<text x="156" y="77.3">2</text>
<text x="157.8" y="74.8" transform="rotate(-90 157.8 74.8)">6</text>
<text x="71.8" y="78.6">18</text>
<text x="71.8" y="82.4">24</text>
<text x="71.8" y="81.1">22</text>
<text x="71.8" y="83.7">23</text>
<text x="71.8" y="79.9">19</text>
<text x="75.4" y="79.2">CTS</text>
<text x="75.4" y="83">DCD</text>
<text x="75.4" y="81.7">DSR</text>
<text x="75.4" y="80.4">RTS</text>
<text x="84.9" y="83">GPIO.1/RXT</text>
<text x="85" y="81.7">GPIO.0/TXT</text>
<text x="85" y="79.2">SUSPENDB</text>
<text x="93.1" y="81.1">14</text>
<text x="93.1" y="82.4">13</text>
<text x="93.1" y="78.6">15</text>
<text x="93.1" y="83.7">12</text>
<text x="157.8" y="78.3" transform="rotate(-90 157.8 78.3)">1</text>
<text x="71.8" y="86.2">20</text>
<text x="71.8" y="87.5">21</text>
<text x="75.4" y="86.8">RXD</text>
<text x="75.4" y="84.2">DTR</text>
<text x="75.4" y="88">TXD</text>
<text x="82.4" y="85.5">GPIO.3/WAKEUP</text>
<text x="83.7" y="84.2">GPIO.2/RS485</text>
<text x="88.5" y="89.3">GND</text>
<text x="93.1" y="85">11</text>
<text x="93.1" y="88.8">2*2</text>
<text x="61.4" y="112.9">3</text>
<text x="64.9" y="112.9">2</text>
<text x="128" y="110.3" transform="rotate(-90 128 110.3)">A</text>
<text x="64.5" y="115.1" transform="rotate(-90 64.5 115.1)">1</text>
<text x="136.3" y="114.2">4</text>
<text x="136.3" y="116.7">1</text>
<text x="138.2" y="114.7">VIN</text>
<text x="138.2" y="117.2">STAT VSS</text>
<text x="140.4" y="116">PROG</text>
<text x="140.8" y="114.7">VBAT</text>
<text x="144.8" y="114.2">3</text>
<text x="144.8" y="115.4">5</text>
<text x="144.8" y="116.7">2</text>
</g>
<g font-size=".9" fill="#808080">
<text x="82.8" y="28.4">J6</text>
<text x="30.4" y="118.8">PMEG1030EJ,115</text>
<text x="30.4" y="115.6">D1</text>
<text x="30.4" y="125.1">PMEG1030EJ,115</text>
<text x="30.4" y="121.9">D5</text>
</g>
</svg>
